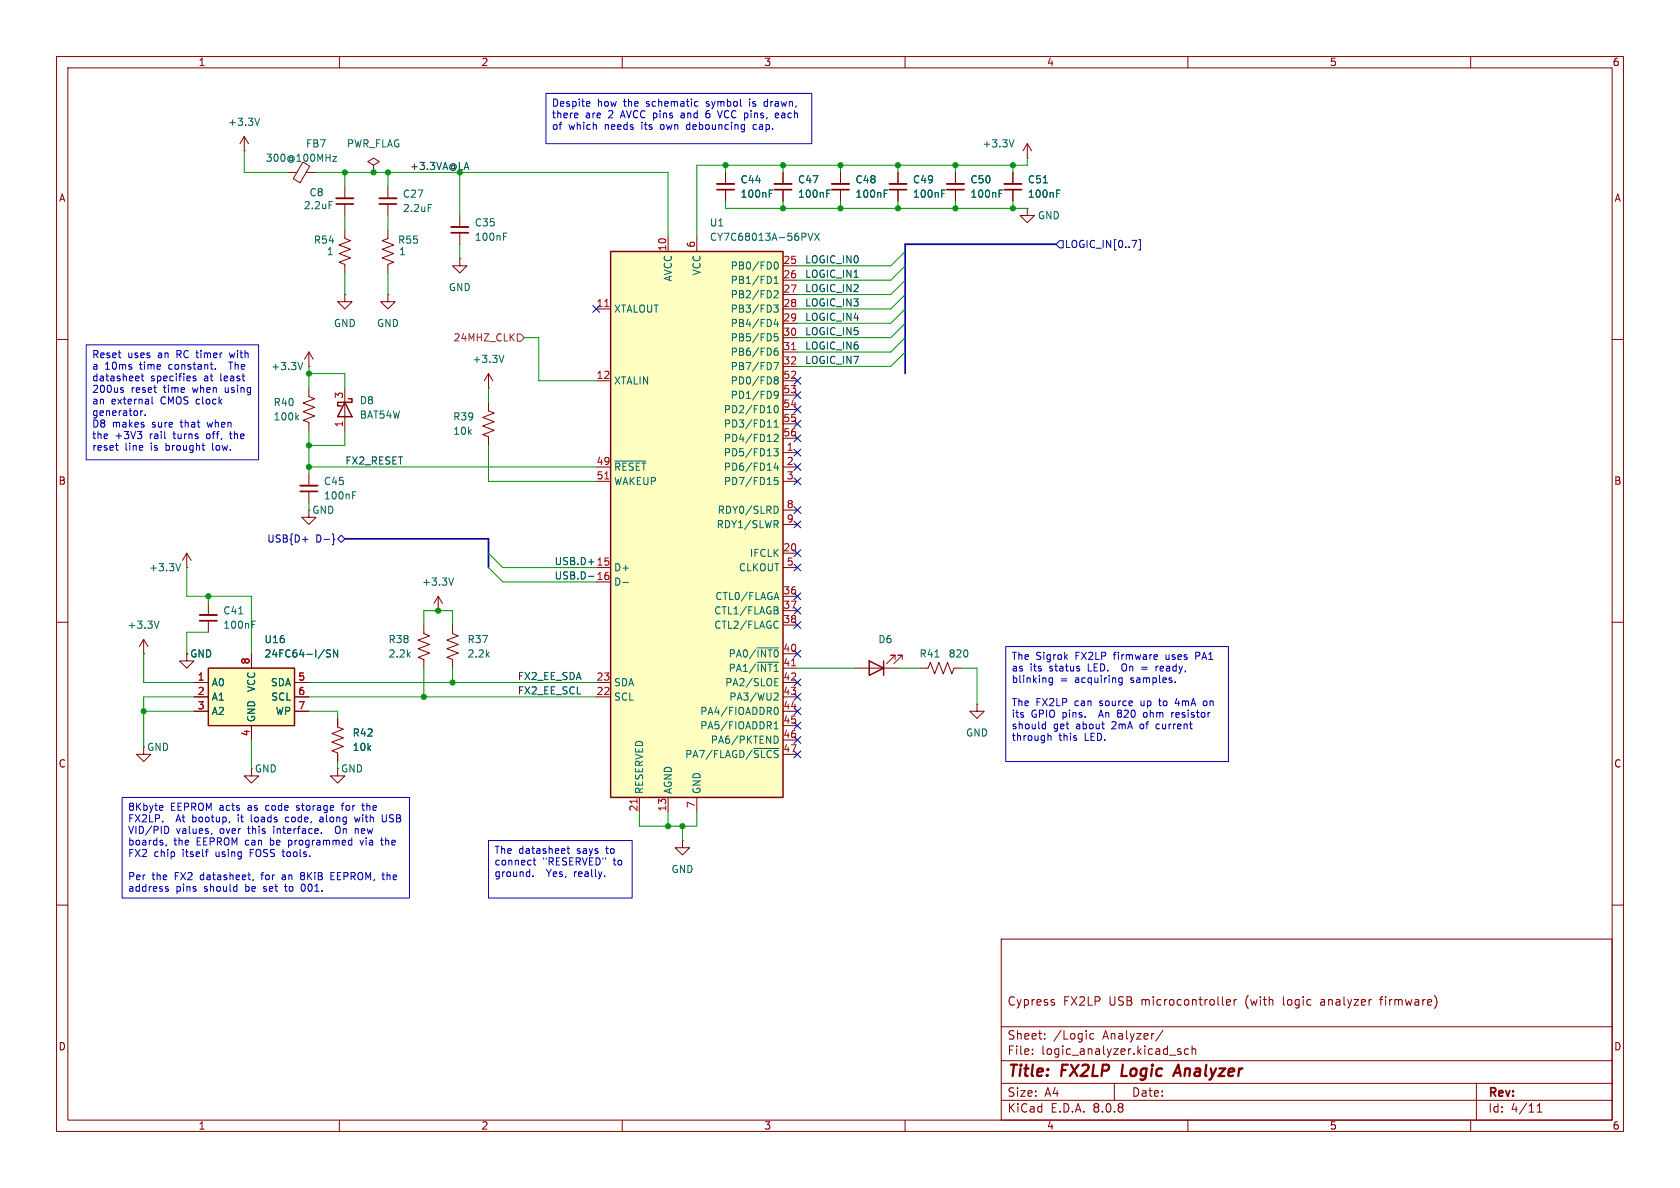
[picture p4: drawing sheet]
<svg xmlns="http://www.w3.org/2000/svg" width="297mm" height="210mm" viewBox="0 0 297 210" stroke-linecap="round" stroke-linejoin="round" font-family="sans-serif">
<g fill="none" stroke="#840000" stroke-width=".18">
<path d="M10 10h277v190h-277zM12 12h273v186h-273zM60 10v2M110 10v2M160 10v2M210 10v2M260 10v2M43.2 26.7h.1M43.2 24.1l-.8 1.3M43.2 24.1v2.6M43.2 24.1l.7 1.3M50.8 30.5h1.7"/>
<path d="M53.5 28.7l1.3 .7-1.7 2.9-1.3-.7zM54.1 30.5h1.8M68.6 33v2.1M68.6 36.1v2M81.3 38.1v2M158.7 30.5v2M158.7 33.5v2.1M168.9 30.5v2M168.9 33.5v2.1M179.1 30.5v2M179.1 33.5v2.1M68.6 40.6v1.6l-1 .3 2 .8-2 .8 2 .7-2 .8 2 .8-1 .3v1.6"/>
<path d="M81.3 45.7v1.3h1.2l-1.2 1.3-1.3-1.3h1.3M81.3 45.7h.1M81.3 41.1v2.1M10 60h2M54.6 64.8h.1M54.6 68.6v1.5l1 .4-2 .7 2 .8-2 .8 2 .7-2 .8 1 .4v1.5M54.6 62.2l-.8 1.3M54.6 62.2v2.6M54.6 62.2l.8 1.3M285 60h2M54.6 83.8v2.1M54.6 86.9v2"/>
<path d="M10 110h2M33 115.6v1.2h1.3l-1.3 1.3-1.3-1.3h1.3M74.9 110.5v1.5l1 .4-2 .8 2 .7-2 .8 2 .7-2 .8 1 .4v1.5M77.5 108h.1M77.5 105.4l-.8 1.3M77.5 105.4v2.6M77.5 105.4l.7 1.3M285 110h2M59.7 127v1.5l1 .4-2 .8 2 .7-2 .8 2 .8-2 .7 1 .4v1.5M172.7 124.5v1.2h1.3l-1.3 1.3-1.3-1.3h1.3M172.7 124.5h.1M10 160h2"/>
<path d="M177 166h108v32h-108zM186.2 177.2l.3 .2-.3 .3M186.2 176.7l.2 .1M216.8 177.2l.7-.1v-.3l-.5-.1-.2 .2 .1 .7h.6M218.2 176.7v1M218.6 176.7l-.3 .1-.1 .2M243.9 176.7h.6M285 160h2M60 198v2M110 198v2M160 198v2M177 194.5h108"/>
<path d="M177 191.5h108M177 187.5h108M177 181.5h108M182.5 186.3v.1M182.5 185.5v.1M184.7 183.6v.1M184.7 182.8v.1M193.4 182.8l-.4-.1-.3 .3v.4l.1 .2h.6M197 191.5v3M205.6 182.1l-1.3 2M208.7 185.5l-.3-.1-.2 .2v.2l.5 .2v.3h-.5M210 198v2"/>
<path d="M210.1 185.5l-.4-.1-.3 .3v.4l.1 .2h.6M210.7 185.5l.3-.1 .3 .1 .1 .9M210.7 184.9v1.5M260 198v2M261 191.5v6.5M271.7 196.6h.9M271.7 195.5l.5-.4v1.5"/>
</g>
<path d="M198.5 188.2l-.2 2h.9M207.4 190.2l.9-2 .4 2M207.7 189.6h.9" fill="none" stroke="#840000" stroke-width=".4"/>
<g fill="none" stroke="#006464" stroke-width=".18">
<path d="M45.9 20.9l-.4 1.3M58.8 27.7h.7l-.7 .8h.7M75.7 36.1h.6M166.5 34.2h.4M166.5 33.6h.6M176.6 34.2h.5M176.6 33.6h.6M184.4 32.3h.8M186.8 34.2h.4M186.8 33.6h.6M89 41.8h.4M89 41.2h.6"/>
<path d="M52.4 73.8l.4 .4M52.8 73.4l-.5 .5M53.5 64.1l-.4 1.2M62.3 87.5h.5M62.3 86.9h.6M80.2 102.2l-.4 1.2"/>
</g>
<path d="M67.1 35.1h3M157.2 32.5h3.1M167.4 32.5h3M177.5 32.5h3.1M79.8 40.1h3M53.1 85.9h3" fill="none" stroke="#840000" stroke-width=".33"/>
<path d="M67.1 36.1h3M157.2 33.5h3.1M167.4 33.5h3M177.5 33.5h3.1M79.8 41.1h3M53.1 86.9h3" fill="none" stroke="#840000" stroke-width=".3"/>
<path d="M107.9 44.5h30.5v96.5h-30.5z" fill="#ffffc2"/>
<path d="M107.9 44.5h30.5v96.5h-30.5z" fill="none" stroke="#840000" stroke-width=".25"/>
<g fill="none" stroke="#840000" stroke-width=".18">
<path d="M61 33v2.1M61 36.1v2M128.3 30.5v2M128.3 33.5v2.1M138.4 30.5v2M138.4 33.5v2.1M148.6 30.5v2M148.6 33.5v2.1M181.6 27.9h.1M181.6 25.4l-.8 1.3M181.6 25.4v2.5M181.6 25.4l.8 1.3"/>
<path d="M105.4 54.6h2.5M118.1 41.9v2.6M123.2 41.9v2.6M138.4 54.6h2.6M138.4 47h2.6M138.4 49.5h2.6M138.4 52.1h2.6M138.4 57.2h2.6M138.4 59.7h2.6M86.4 68.6h.1M86.4 66l-.8 1.3M86.4 66v2.6"/>
<path d="M86.4 66l.7 1.3M105.4 67.3h2.5M138.4 67.3h2.6M138.4 62.2h2.6M138.4 64.8h2.6M138.4 69.9h2.6M138.4 72.4h2.6M138.4 74.9h2.6M138.4 77.5h2.6M105.4 82.6h2.5M105.4 85.1h2.5M138.4 80h2.6"/>
<path d="M138.4 82.6h2.6M138.4 97.8h2.6M138.4 85.1h2.6M138.4 90.2h2.6M138.4 92.7h2.6M25.4 115.6h.1M25.4 113l-.8 1.3M25.4 113v2.6M25.4 113l.8 1.3M105.4 100.3h2.5M105.4 102.9h2.5M138.4 100.3h2.6"/>
<path d="M138.4 105.4h2.6M138.4 108h2.6M138.4 110.5h2.6M138.4 115.6h2.6M138.4 118.1h2.6M105.4 123.2h2.5M105.4 120.7h2.5M138.4 123.2h2.6M138.4 120.7h2.6M138.4 125.7h2.6M138.4 128.3h2.6M138.4 130.8h2.6"/>
<path d="M138.4 133.4h2.6M113 141v2.5M118.1 141v2.5M120.6 148.6v1.3h1.3l-1.3 1.2-1.2-1.2h1.2M120.6 148.6h.1M123.2 141v2.5"/>
</g>
<g fill="none" stroke="#006464" stroke-width=".18">
<path d="M58.2 35.6h.6M136 34.2h.4M136 33.6h.6M146.2 34.2h.4M146.2 33.6h.6M156.3 34.2h.4M156.3 33.6h.6M179.3 24.7l-.5 1.3M136.8 53.9h.8l-.4 .5 .3 .1v.6l-.2 .1-.5-.1M136.9 51.5l.4-.1 .3 .3-.8 .9h.8M136.9 50.1h.7M136.9 49.2l.3-.4v1.3"/>
<path d="M137 46.4l.2-.1a.68 .68 0 0 1 .4 .6 .68 .68 0 0 1-.4 .7l-.2-.2-.1-.3zM137.2 56.4l-.3 .9h.7M137.5 56.9v.8M137.5 59h-.6v.6l.1-.1h.5l.1 .2-.1 .4-.2 .2-.4-.2M142.9 41.2l.4 1.3 .4-1.3M144 41.2l.8 1.3M144.8 41.2l-.8 1.3M89.1 62.8l-.4 1.3M136.8 79.3h.8l-.4 .5 .3 .1v.6l-.2 .1-.5-.1M136.8 64.1h.8l-.5 1.2M136.9 66.9l.2-.3 .4 .1 .1 .2-.3 .3M136.9 69.4l.2-.2 .4 .1a.84 .84 0 0 1-.3 1.1h-.2"/>
<path d="M136.9 76.9l.4-.1 .3 .3-.8 .9h.8M136.9 74.6l.3-.4v1.3M136.9 66.9l.2 .3M136.9 69.7l.2 .2h.2l.3-.2M136.9 75.5h.7M137 71.8l.2-.1a.68 .68 0 0 1 .4 .6 .68 .68 0 0 1-.4 .7l-.2-.2-.1-.3zM137.1 67.2h.2M137.1 67.2l-.2 .2M137.3 67.2l.3 .2-.1 .4-.4 .1-.2-.3M137.5 61.5l-.4 .1a.86 .86 0 0 0 0 1.2l.4-.1 .1-.4-.3-.3-.3 .1-.1 .2M108.7 81.5h5.5M137.2 89.5a.68 .68 0 0 1 .4 .6 .68 .68 0 0 1-.4 .6"/>
<path d="M137.2 81.8l-.3 .9h.7M137.2 92.7l.4 .6M137.5 92.1l.1 .2-.1 .3M137.5 82.3v.8M137.5 84.4h-.6v.6l.1-.1h.5l.1 .2-.1 .4-.2 .2-.4-.2M28.1 109.8l-.4 1.3M110.1 103h1M133.8 114.5h3.9M133.8 117.1h3.9M137 105.6h.6M137 120h.6M137.3 104.7l.4 1.3"/>
<path d="M137.3 107.3l.2 .2-.2 .4 .2 .1 .1 .3-.3 .2h-.4M137.3 109.8l.3 .1M137.6 110.9l-.3 .2M133.2 132.3h4.5M136.9 130.1a.64 .64 0 0 1 .7 .7 .64 .64 0 0 1-.7 .6M136.9 127.9l.3-.3v1.2M136.9 128.8h.7M137 125.2l.2-.2a.68 .68 0 0 1 .4 .7 .68 .68 0 0 1-.4 .6l-.2-.1M137 120.6h.4M137 121.2h.6M137 122.5l.5 .1 .1 .3-.8 .9h.8"/>
</g>
<path d="M106.9 54.2h.7M139.9 61.8h.8M106.9 84.7h.7M139.9 117.7h.8M112.6 141.3v.7" fill="none" stroke="#a90000" stroke-width=".18"/>
<path d="M59.4 35.1h3.1M126.7 32.5h3.1M136.9 32.5h3.1M147.1 32.5h3" fill="none" stroke="#840000" stroke-width=".33"/>
<path d="M59.4 36.1h3.1M126.7 33.5h3.1M136.9 33.5h3.1M147.1 33.5h3" fill="none" stroke="#840000" stroke-width=".3"/>
<path d="M36.8 118.1h15.3v10.2h-15.3z" fill="#ffffc2"/>
<path d="M61 71.1l1.2 2.6h-2.5zM61.6 70.5h.6v.6h-2.5v.7h.6M36.8 118.1h15.3v10.2h-15.3zM153.7 116.8l2.5 1.3-2.5 1.3zM156.2 116.8v2.6" fill="none" stroke="#840000" stroke-width=".25"/>
<g fill="none" stroke="#840000" stroke-width=".18">
<path d="M66 29.2l1.1-.6-1.1-.7-1 .7 1 .6v1.3M66 30.5h.1M128.3 30.5v2M128.3 33.5v2.1M138.4 30.5v2M138.4 33.5v2.1M148.6 30.5v2M148.6 33.5v2.1M158.7 30.5v2M158.7 33.5v2.1M168.9 30.5v2M168.9 33.5v2.1"/>
<path d="M179.1 30.5v2M179.1 33.5v2.1M181.6 36.8v1.3h1.3l-1.3 1.3-1.3-1.3h1.3M181.6 36.8h.1M61 40.6v1.6l1 .3-2.1 .8 2.1 .8-2.1 .7 2.1 .8-2.1 .8 1.1 .3v1.6M61 52.1v1.2h1.2l-1.2 1.3-1.3-1.3h1.3M61 52.1h.1M68.6 52.1v1.2h1.2l-1.2 1.3-1.3-1.3h1.3M68.6 52.1h.1M61 68.6v7.6M86.4 71.1v1.5l1 .4-2.1 .8 2.1 .7-2.1 .8 2.1 .8-2.1 .7 1.1 .4v1.5M33 97.8l-.7 1.3"/>
<path d="M33 97.8v2.5M33 97.8l.8 1.3M54.6 90.2v1.2h1.3l-1.3 1.3-1.3-1.3h1.3M33 100.3h.1M36.8 106.7v2M36.8 109.7v2.1M44.4 115.6v2.5M80 110.5v1.5l1 .4-2 .8 2 .7-2 .8 2 .7-2 .8 1 .4v1.5M151.1 118.1h7.6M162.6 118.1h1.5l.4-1 .7 2 .8-2 .8 2 .7-2 .8 2 .4-1h1.5M25.4 132.1v1.3h1.3l-1.3 1.2-1.3-1.2h1.3M34.3 120.7h2.5"/>
<path d="M34.3 123.2h2.5M34.3 125.7h2.5M44.4 135.9v1.3h1.3l-1.3 1.2-1.2-1.2h1.2M44.4 128.3v2.5M52.1 120.7h2.5M52.1 123.2h2.5M52.1 125.7h2.5M59.7 135.9v1.3h1.3l-1.3 1.2-1.3-1.2h1.3M59.7 127v1.3M59.7 133.4v1.2"/>
</g>
<g fill="none" stroke="#006464" stroke-width=".18">
<path d="M136 34.2h.4M136 33.6h.6M146.2 34.2h.4M146.2 33.6h.6M156.3 34.2h.4M156.3 33.6h.6M166.5 34.2h.4M166.5 33.6h.6M176.6 34.2h.5M176.6 33.6h.6M184.4 32.3h.8M186.8 34.2h.4"/>
<path d="M186.8 33.6h.6M31.9 99.6l-.4 1.3M42.2 108.5h.7M44.6 110.4h.4M44.6 109.8h.6M58.4 114.9h-.5l-.1 .1v.4l.5 .2 .1 .3-.2 .2h-.5M59.7 114.9v1.2l-.7-1.2v1.2M165.3 116.1h.7"/>
</g>
<path d="M35.3 108.7h3.1" fill="none" stroke="#840000" stroke-width=".33"/>
<path d="M35.3 109.7h3.1" fill="none" stroke="#840000" stroke-width=".3"/>
<path d="M158.2 116.6v-.8h-.7h.7l-1.5 1.5M159.5 116.6v-.8h-.8h.8l-1.5 1.5" fill="none" stroke="#f00" stroke-width=".18"/>
<g fill="none" stroke="#000084" stroke-width=".18">
<path d="M104.8 54l1.2 1.2M106 54l-1.2 1.2M187.3 42.5h.7v1.3h-.7l-.6-.6zM200.1 42.5h.9l-.6 1.3M201.3 42.4h.3v1.8h-.3M140.4 69.2l1.2 1.3M140.4 79.4l1.2 1.2M140.4 76.9l1.2 1.2M140.4 66.7l1.2 1.2M140.4 74.3l1.2 1.2M140.4 71.8l1.2 1.2M141.6 69.2l-1.2 1.3"/>
<path d="M141.6 79.4l-1.2 1.2M141.6 76.9l-1.2 1.2M141.6 66.7l-1.2 1.2M141.6 74.3l-1.2 1.2M141.6 71.8l-1.2 1.2M53.5 95.3h.9M58.8 94.4l.2 .2v.6l.2 .1-.2 .2v.6l-.2 .2M59.7 95.3l.6-.7 .7 .7-.7 .6zM140.4 81.9l1.2 1.3M140.4 84.5l1.2 1.2M140.4 89.6l1.2 1.2M140.4 92.1l1.2 1.2"/>
<path d="M140.4 97.2l1.2 1.2M140.4 99.7l1.2 1.2M141.6 81.9l-1.2 1.3M141.6 84.5l-1.2 1.2M141.6 89.6l-1.2 1.2M141.6 92.1l-1.2 1.2M141.6 97.2l-1.2 1.2M141.6 99.7l-1.2 1.2M140.4 115l1.2 1.2M140.4 104.8l1.2 1.2M140.4 107.3l1.2 1.3M140.4 109.9l1.2 1.2"/>
<path d="M141.6 115l-1.2 1.2M141.6 104.8l-1.2 1.2M141.6 107.3l-1.2 1.3M141.6 109.9l-1.2 1.2M140.4 120l1.2 1.3M140.4 127.7l1.2 1.2M140.4 132.7l1.2 1.3M140.4 122.6l1.2 1.2M140.4 125.1l1.2 1.2M140.4 130.2l1.2 1.2M141.6 120l-1.2 1.3M141.6 127.7l-1.2 1.2"/>
<path d="M141.6 132.7l-1.2 1.3M141.6 122.6l-1.2 1.2M141.6 125.1l-1.2 1.2M141.6 130.2l-1.2 1.2"/>
</g>
<path d="M91.4 59.1h.7l.6 .6-.6 .6h-.7z" fill="none" stroke="#725600" stroke-width=".18"/>
<path d="M82.5 28.7l.4 1.3M104 101.9h1" fill="none" stroke="#0f0f0f" stroke-width=".18"/>
<g fill="none" stroke="#0000c2" stroke-width=".18">
<path d="M96.5 16.5h47v8.9h-47zM103.9 17.9l.3 .1 .1 .2-.6 .2M104.2 18.7l-.3 .1M120.6 20h-.2M123 17.9l.4 .1M123.4 18.7l-.4 .1M126.8 19.6l.5 1.2 .4-1.2M132.5 17.5v.1M132.5 17.9v.9M135.6 17.9l-.4 .1-.1 .2v.5l.5 .1M102.1 20.8h-.1M102.2 20.2v.1l-.6 .1"/>
<path d="M120.6 20.3l-.2 .2 .2 .3M121.5 22.1l-.2 .2 .2 .5M124.8 20.1v.6l.5 .1M124.8 20.2v.1M133.2 22.1v.7l.4 .1M137.1 20v.8h.5M137.6 20l.1 .3-.6 .1M15.2 61h30.5v20.3h-30.5zM20.4 78.7h.5M20.6 79.5l.3 .1M21.5 68.9l.3 .1 .1 .2-.2 .2h-.3M21.5 68.5l.3 .1"/>
<path d="M24.5 66.5l.1 .3-.6 .1M24.9 72.6v.9M24.9 66.5h.5M25.1 66.1v1l.3 .2M25.2 72.6l-.3 .3M25.7 73.3v.2M26.9 70.1v1.1l.2 .2M34.6 66.5h-.3l-.2 .2 .1 .1 .4 .2v.3h-.5M35.7 78.7h.5M36.1 79.6h.1M38.1 65.2v.1M40.4 64h.7"/>
<path d="M40.5 76.7h.5M40.5 62.4l.3 .8M40.7 76.3l.1 1.2M177.8 114.3h39.4v20.3h-39.4zM186 119.8v1l-.2 .3-.3-.1M186 119.9l-.3-.1-.3 .3 .2 .5h.4M198.4 117.5a.98 .98 0 0 0 .1 1.1M198.4 119.8v1l-.3 .3-.3-.1M198.4 119.9l-.4-.1-.2 .1M201.8 118h1M201.8 118.3h1M204.4 117.8v.8"/>
<path d="M204.4 115.7l.2 .3-.6 .2M204.6 116.5l-.2 .1M204.7 117.8l-.3 .2M211.4 116h.5M211.9 115.3h-.5v1.3M184.8 127.6v1.2M184.8 128.8h-.3M185.3 129.6v1.3M185.7 130.1l-.3-.1-.1 .2M185.8 130.2v.7M197.5 125.8l.3 .3-.2 .1-.1 .4 .3 .2M197.8 120.5l.2 .2 .4-.1"/>
<path d="M202.2 126.1v.6l.4 .1M204.6 128l-.2 .2v.4l.2 .2M204.8 123.9h.5M205 123.5v1.2M207.2 126v.8M207.5 126l-.3 .2M207.8 120.5v.2M208.1 123.4l-.3 .9h.7M212.8 124h.5M212.8 124.7h.5M21.6 141h50.8v17.8h-50.8zM28.4 142.4l.4 .1v.2l-.6 .1"/>
<path d="M28.8 143.2h-.4M29.3 157.1l.5 .2-.1 .2-.3 .1M29.3 156.8h.4M29.4 149.3l-.1 .3M29.4 146.1a.68 .68 0 0 1 .4 .6 .68 .68 0 0 1-.4 .6M36.3 150.6h.5M37.5 147.3l-.2 .2M44.4 144v1.1l.2 .2M44.8 155.5l-.1 .2M50 154.7h-.1M50 155l-.1 .2 .1 .3M50.3 156.7h.5"/>
<path d="M50.5 156.3v1.2M50.9 144.4l-.3 .1-.1 .2v.5l.4 .1M51 148.5v1.3M51 149.3l.1 .1M51.1 148.5l-.1 .1M52.4 143.2h.1M52.6 142.4l-.2 .2 .2 .2M53.4 154.8l-.2 .1-.1 .4 .1 .2h.4M53.4 154.8h.2M53.5 156.3a.72 .72 0 0 0 .2 1.3M53.6 154.2h-.2l-.3 .3 .3 .3M56.8 147.2v.1"/>
<path d="M57.1 144.7l-.4 .1-.2 .2 .2 .3 .4-.1M58.5 154.8h.4M59.1 154.2h-.6v1.3h.6M59.3 146.5v.4a.43 .43 0 0 0 .5 .4M60.3 142.4h.5M60.8 142l-.3 .2v1M62.1 148.5l.1 .1M62.2 148.1v1.3M62.2 149.3l-.1 .1M62.7 144.4l.2 .9 .3-.6 .2 .6 .2-.9M63 146.5l.3 .2M63.6 148.5l.3 .9 .3-.9"/>
<path d="M63.9 142.4h.5M64.1 142v1.1l.3 .1M67.3 148.5h.5M67.5 148.1v1.1l.3 .2M68.3 144l-.1 1.2-.1 .1-.5-.1M86.4 148.6h25.4v10.2h-25.4zM94.2 154.8v.2M94.2 152.1h.5M94.4 151.6v1.1l.3 .2M100.2 150h.5M100.4 149.6v1.1l.3 .2"/>
</g>
<path d="M186.7 43.2h-26.7v22.8M61 95.3h25.4v5" fill="none" stroke="#000084" stroke-width=".3"/>
<g fill="none" stroke="#009600" stroke-width=".18">
<path d="M43.2 26.7v3.8h7.6M55.9 30.5h62.2v11.4M61 30.5v2.5M61 38.1v2.5M68.6 30.5v2.5M68.6 38.1v2.5M81.3 30.5v7.6M128.3 29.2v1.3M128.3 35.6v1.2h53.3M138.4 29.2v1.3M138.4 35.6v1.2M148.6 29.2v1.3"/>
<path d="M148.6 35.6v1.2M158.7 29.2v1.3M158.7 35.6v1.2M168.9 29.2v1.3M168.9 35.6v1.2M179.1 29.2v1.3M179.1 35.6v1.2M181.6 27.9v1.3h-58.4v12.7M61 48.3v3.8M68.6 48.3v3.8M81.3 43.2v2.5M92.7 59.7h2.5v7.6h10.2"/>
<path d="M160 49.5l-2.5 2.6h-16.5M160 47l-2.5 2.5h-16.5M160 44.5l-2.5 2.5h-16.5M160 52.1l-2.5 2.5h-16.5M160 54.6l-2.5 2.6h-16.5M160 59.7l-2.5 2.5h-16.5M160 57.2l-2.5 2.5h-16.5M54.6 64.8v3.8M54.6 76.2v7.6M54.6 66h6.4v2.6M61 76.2v2.5h-6.4M86.4 68.6v2.5"/>
<path d="M86.4 78.7v6.4h19M160 62.2l-2.5 2.6h-16.5M54.6 88.9v1.3M54.6 82.6h50.8M86.4 97.8l2.5 2.5h16.5M25.4 115.6v5.1h8.9M33 100.3v5.1h11.4v10.2M36.8 105.4v1.3M36.8 111.8h-3.8v3.8M74.9 110.5v-2.5h5.1v2.5M74.9 118.1v5.1M80 118.1v2.6"/>
<path d="M86.4 100.3l2.5 2.6h16.5M141 118.1h10.1M158.7 118.1h3.9M170.2 118.1h2.5v6.4M25.4 125.7h8.9M34.3 123.2h-8.9v8.9M44.4 130.8v5.1M54.6 125.7h5.1v1.3M54.6 123.2h50.8M54.6 120.7h50.8M59.7 134.6v1.3M113 143.5v2.6h10.2v-2.6"/>
<path d="M118.1 143.5v2.6M120.6 146.1v2.5"/>
</g>
<g fill="#009600" stroke="#009600" stroke-width=".18">
<circle cx="61" cy="30.5" r=".46"/>
<circle cx="54.6" cy="66" r=".46"/>
<circle cx="68.6" cy="30.5" r=".46"/>
<circle cx="66" cy="30.5" r=".46"/>
<circle cx="81.3" cy="30.5" r=".46"/>
<circle cx="120.6" cy="146.1" r=".46"/>
<circle cx="118.1" cy="146.1" r=".46"/>
<circle cx="179.1" cy="29.2" r=".46"/>
<circle cx="168.9" cy="36.8" r=".46"/>
<circle cx="168.9" cy="29.2" r=".46"/>
<circle cx="179.1" cy="36.8" r=".46"/>
<circle cx="158.7" cy="29.2" r=".46"/>
<circle cx="158.7" cy="36.8" r=".46"/>
<circle cx="54.6" cy="82.6" r=".46"/>
<circle cx="54.6" cy="78.7" r=".46"/>
<circle cx="80" cy="120.7" r=".46"/>
<circle cx="77.5" cy="108" r=".46"/>
<circle cx="148.6" cy="29.2" r=".46"/>
<circle cx="148.6" cy="36.8" r=".46"/>
<circle cx="138.4" cy="29.2" r=".46"/>
<circle cx="128.3" cy="29.2" r=".46"/>
<circle cx="138.4" cy="36.8" r=".46"/>
<circle cx="74.9" cy="123.2" r=".46"/>
<circle cx="25.4" cy="125.7" r=".46"/>
<circle cx="36.8" cy="105.4" r=".46"/>
</g>
<g font-size="2.8" fill="#840000">
<text x="178" y="190.9">Title:</text>
<text x="187.7" y="190.9">FX2LP</text>
<text x="199.1" y="190.9">Logic</text>
<text x="209.4" y="190.9">Analyzer</text>
</g>
<g font-size="2.1" fill="#840000">
<text x="178" y="178">Cypress</text>
<text x="187.9" y="178">FX2LP</text>
<text x="196.1" y="178">USB</text>
<text x="201.9" y="178">microcontroller</text>
<text x="220.4" y="178">(with</text>
<text x="227.2" y="178">logic</text>
<text x="234" y="178">analyzer</text>
<text x="244.7" y="178">firmware)</text>
<text x="178" y="184">Sheet:</text>
<text x="186.2" y="184">/Logic</text>
<text x="195" y="184">Analyzer/</text>
<text x="178" y="186.7">File:</text>
<text x="184.1" y="186.7">logic_analyzer.kicad_sch</text>
<text x="178" y="196.9">KiCad</text>
<text x="178" y="194.1">Size:</text>
<text x="184.7" y="194.1">A4</text>
<text x="185.7" y="196.9">E.D.A.</text>
<text x="193.3" y="196.9">8.0.8</text>
<text x="200" y="194.1">Date:</text>
<text x="263" y="194.3">Rev:</text>
<text x="263" y="196.9">Id:</text>
<text x="267.1" y="196.9">4/11</text>
</g>
<g font-size="1.8" fill="#840000">
<text x="35" y="11.9">1</text>
<text x="85" y="11.9">2</text>
<text x="135" y="11.9">3</text>
<text x="185" y="11.9">4</text>
<text x="235" y="11.9">5</text>
<text x="285" y="11.9">6</text>
<text x="10.3" y="35.9">A</text>
<text x="285.3" y="35.9">A</text>
<text x="10.3" y="85.9">B</text>
<text x="285.3" y="85.9">B</text>
<text x="33.5" y="116.4">GND</text>
<text x="10.3" y="135.9">C</text>
<text x="285.3" y="135.9">C</text>
<text x="10.3" y="185.9">D</text>
<text x="285.3" y="185.9">D</text>
<text x="35" y="199.9">1</text>
<text x="85" y="199.9">2</text>
<text x="135" y="199.9">3</text>
<text x="185" y="199.9">4</text>
<text x="235" y="199.9">5</text>
<text x="285" y="199.9">6</text>
</g>
<g font-size="1.8" fill="#006464">
<text x="40.2" y="22.5">+3.3V</text>
<text x="46.9" y="28.8">300@100MHz</text>
<text x="54" y="26.3">FB7</text>
<text x="61.2" y="26.3">PWR_FLAG</text>
<text x="173.6" y="26.3">+3.3V</text>
<text x="54.6" y="34.9">C8</text>
<text x="71.1" y="35.1">C27</text>
<text x="130.8" y="35.2">100nF</text>
<text x="130.8" y="32.6">C44</text>
<text x="141" y="35.2">100nF</text>
<text x="141" y="32.6">C47</text>
<text x="151.1" y="35.2">100nF</text>
<text x="151.1" y="32.6">C48</text>
<text x="161.3" y="35.2">100nF</text>
<text x="161.3" y="32.6">C49</text>
<text x="171.5" y="35.2">100nF</text>
<text x="171.5" y="32.6">C50</text>
<text x="181.6" y="35.2">100nF</text>
<text x="181.6" y="32.6">C51</text>
<text x="53.6" y="37.2">2.2uF</text>
<text x="71.1" y="37.7">2.2uF</text>
<text x="83.8" y="40.2">C35</text>
<text x="125.4" y="40.2">U1</text>
<text x="183.4" y="39">GND</text>
<text x="55.4" y="43.3">R54</text>
<text x="57.7" y="45.3">1</text>
<text x="70.3" y="43.3">R55</text>
<text x="70.5" y="45.3">1</text>
<text x="83.8" y="42.8">100nF</text>
<text x="125.4" y="42.8">CY7C68013A-56PVX</text>
<text x="129.1" y="47.9">PB0/FD0</text>
<text x="79.2" y="51.7">GND</text>
<text x="119" y="49.9" transform="rotate(-90 119 49.9)">AVCC</text>
<text x="124.1" y="48.8" transform="rotate(-90 124.1 48.8)">VCC</text>
<text x="129.1" y="50.4">PB1/FD1</text>
<text x="129.1" y="52.9">PB2/FD2</text>
<text x="58.9" y="58">GND</text>
<text x="66.5" y="58">GND</text>
<text x="108.5" y="55.5">XTALOUT</text>
<text x="129.1" y="55.5">PB3/FD3</text>
<text x="129.1" y="58">PB4/FD4</text>
<text x="47.9" y="65.6">+3.3V</text>
<text x="83.4" y="64.4">+3.3V</text>
<text x="129.1" y="60.6">PB5/FD5</text>
<text x="129.1" y="63.1">PB6/FD6</text>
<text x="129.1" y="65.6">PB7/FD7</text>
<text x="48.3" y="72">R40</text>
<text x="63.5" y="71.7">D8</text>
<text x="108.5" y="68.2">XTALIN</text>
<text x="129.1" y="68.2">PD0/FD8</text>
<text x="129.1" y="70.7">PD1/FD9</text>
<text x="48.3" y="74.5">100k</text>
<text x="63.5" y="74.2">BAT54W</text>
<text x="80" y="77.1">10k</text>
<text x="80" y="74.5">R39</text>
<text x="127.9" y="73.3">PD2/FD10</text>
<text x="127.9" y="75.8">PD3/FD11</text>
<text x="108.5" y="83.4">~{RESET}</text>
<text x="127.9" y="80.9">PD5/FD13</text>
<text x="127.9" y="83.4">PD6/FD14</text>
<text x="127.9" y="78.3">PD4/FD12</text>
<text x="57.2" y="88.5">100nF</text>
<text x="57.2" y="85.9">C45</text>
<text x="108.5" y="86">WAKEUP</text>
<text x="127.9" y="86">PD7/FD15</text>
<text x="55.1" y="91">GND</text>
<text x="126.6" y="93.6">RDY1/SLWR</text>
<text x="126.8" y="91">RDY0/SLRD</text>
<text x="26.3" y="101.2">+3.3V</text>
<text x="108.5" y="101.2">D+</text>
<text x="130.5" y="101.2">CLKOUT</text>
<text x="132.5" y="98.7">IFCLK</text>
<text x="74.5" y="103.7">+3.3V</text>
<text x="108.5" y="103.7">D-</text>
<text x="126.3" y="106.3">CTL0/FLAGA</text>
<text x="22.5" y="111.4">+3.3V</text>
<text x="39.4" y="111.3">100nF</text>
<text x="39.4" y="108.8">C41</text>
<text x="46.7" y="113.9">U16</text>
<text x="68.6" y="113.9">R38</text>
<text x="82.6" y="113.9">R37</text>
<text x="126.2" y="108.8">CTL1/FLAGB</text>
<text x="126.2" y="111.4">CTL2/FLAGC</text>
<text x="155.2" y="113.9">D6</text>
<text x="46.7" y="116.4">24FC64-I/SN</text>
<text x="68.6" y="116.4">2.2k</text>
<text x="82.6" y="116.4">2.2k</text>
<text x="128.7" y="116.4">PA0/~{INT0}</text>
<text x="128.7" y="119">PA1/~{INT1}</text>
<text x="162.5" y="116.4">R41</text>
<text x="167.6" y="116.4">820</text>
<text x="37.3" y="121.5">A0</text>
<text x="37.3" y="124.1">A1</text>
<text x="45.3" y="122.4" transform="rotate(-90 45.3 122.4)">VCC</text>
<text x="47.8" y="121.5">SDA</text>
<text x="47.9" y="124.1">SCL</text>
<text x="108.5" y="124.1">SCL</text>
<text x="108.5" y="121.5">SDA</text>
<text x="128.1" y="121.5">PA2/SLOE</text>
<text x="128.8" y="124.1">PA3/WU2</text>
<text x="37.3" y="126.6">A2</text>
<text x="45.3" y="127.8" transform="rotate(-90 45.3 127.8)">GND</text>
<text x="48.6" y="126.6">WP</text>
<text x="62.2" y="130.4">R42</text>
<text x="123.7" y="126.6">PA4/FIOADDR0</text>
<text x="123.7" y="129.1">PA5/FIOADDR1</text>
<text x="125.6" y="131.7">PA6/PKTEND</text>
<text x="170.7" y="130.4">GND</text>
<text x="25.9" y="132.9">GND</text>
<text x="45" y="136.8">GND</text>
<text x="60.2" y="136.8">GND</text>
<text x="62.2" y="132.9">10k</text>
<text x="121" y="134.2">PA7/FLAGD/~{SLCS}</text>
<text x="113.9" y="140.5" transform="rotate(-90 113.9 140.5)">RESERVED</text>
<text x="119" y="140.5" transform="rotate(-90 119 140.5)">AGND</text>
<text x="124.1" y="140.5" transform="rotate(-90 124.1 140.5)">GND</text>
<text x="118.6" y="154.5">GND</text>
</g>
<g font-size="1.8" fill="#0000c2">
<text x="97.5" y="19.2">Despite</text>
<text x="97.5" y="21.2">there</text>
<text x="97.5" y="23.3">of</text>
<text x="100.5" y="23.3">which</text>
<text x="103.5" y="21.2">are</text>
<text x="105.6" y="19.2">how</text>
<text x="107" y="23.3">needs</text>
<text x="107.7" y="21.2">2</text>
<text x="110.1" y="21.2">AVCC pins</text>
<text x="110.4" y="19.2">the</text>
<text x="113.7" y="23.3">its</text>
<text x="114.5" y="19.2">schematic</text>
<text x="117.2" y="23.3">own</text>
<text x="121" y="21.2">and</text>
<text x="122" y="23.3">debouncing</text>
<text x="125.3" y="19.2">symbol</text>
<text x="125.7" y="21.2">6</text>
<text x="128" y="21.2">VCC pins,</text>
<text x="133.1" y="19.2">is</text>
<text x="134" y="23.3">cap.</text>
<text x="135.9" y="19.2">drawn,</text>
<text x="138.5" y="21.2">each</text>
<text x="16.2" y="63.6">Reset</text>
<text x="16.2" y="65.7">a</text>
<text x="18.5" y="65.7">10ms</text>
<text x="22.6" y="63.6">uses</text>
<text x="24.8" y="65.7">time</text>
<text x="28" y="63.6">an</text>
<text x="30.1" y="65.7">constant.</text>
<text x="31.5" y="63.6">RC timer</text>
<text x="41.2" y="65.7">The</text>
<text x="41.3" y="63.6">with</text>
<text x="16.2" y="67.7">datasheet</text>
<text x="16.2" y="69.8">200us</text>
<text x="16.2" y="71.8">an</text>
<text x="19.7" y="71.8">external</text>
<text x="23.2" y="69.8">reset</text>
<text x="26.6" y="67.7">specifies</text>
<text x="28.5" y="71.8">CMOS clock</text>
<text x="29.1" y="69.8">time</text>
<text x="34.3" y="69.8">when</text>
<text x="36.2" y="67.7">at</text>
<text x="39.2" y="67.7">least</text>
<text x="40.2" y="69.8">using</text>
<text x="16.2" y="73.9">generator.</text>
<text x="16.2" y="75.9">D8</text>
<text x="16.2" y="78">the</text>
<text x="19.8" y="75.9">makes</text>
<text x="20.3" y="78">+3V3</text>
<text x="26.6" y="78">rail</text>
<text x="27" y="75.9">sure</text>
<text x="31" y="78">turns</text>
<text x="32.2" y="75.9">that</text>
<text x="37" y="78">off,</text>
<text x="37.1" y="75.9">when</text>
<text x="41.3" y="78">the</text>
<text x="16.2" y="80">reset</text>
<text x="22.1" y="80">line</text>
<text x="26.8" y="80">is</text>
<text x="29.6" y="80">brought</text>
<text x="38" y="80">low.</text>
<text x="178.8" y="117">The</text>
<text x="178.8" y="119">as</text>
<text x="182.1" y="119">its</text>
<text x="183.1" y="117">Sigrok</text>
<text x="185.6" y="119">status</text>
<text x="190.2" y="117">FX2LP</text>
<text x="192.6" y="119">LED.</text>
<text x="197.2" y="117">firmware</text>
<text x="199" y="119">On</text>
<text x="205.4" y="119">ready,</text>
<text x="206.5" y="117">uses</text>
<text x="212" y="117">PA1</text>
<text x="178.8" y="121.1">blinking</text>
<text x="178.8" y="125.2">The</text>
<text x="183.1" y="125.2">FX2LP</text>
<text x="187.4" y="121.1">=</text>
<text x="190.1" y="125.2">can</text>
<text x="190.2" y="121.1">acquiring</text>
<text x="194.7" y="125.2">source</text>
<text x="200.2" y="121.1">samples.</text>
<text x="202.1" y="125.2">up</text>
<text x="205.6" y="125.2">to</text>
<text x="208.6" y="125.2">4mA</text>
<text x="213.8" y="125.2">on</text>
<text x="178.8" y="127.2">its</text>
<text x="178.8" y="129.2">should</text>
<text x="178.8" y="131.3">through</text>
<text x="182.3" y="127.2">GPIO pins.</text>
<text x="186.2" y="129.2">get</text>
<text x="187.2" y="131.3">this</text>
<text x="190.3" y="129.2">about</text>
<text x="191.9" y="131.3">LED.</text>
<text x="194.8" y="127.2">An</text>
<text x="196.8" y="129.2">2mA</text>
<text x="198.2" y="127.2">820</text>
<text x="202" y="129.2">of</text>
<text x="203" y="127.2">ohm</text>
<text x="205" y="129.2">current</text>
<text x="208.2" y="127.2">resistor</text>
<text x="22.5" y="143.6">8Kbyte</text>
<text x="30.1" y="143.6">EEPROM acts</text>
<text x="44.1" y="143.6">as</text>
<text x="47.4" y="143.6">code</text>
<text x="53.1" y="143.6">storage</text>
<text x="61.3" y="143.6">for</text>
<text x="65.1" y="143.6">the</text>
<text x="22.5" y="145.7">FX2LP.</text>
<text x="22.5" y="147.7">VID/PID</text>
<text x="22.5" y="149.8">boards,</text>
<text x="30.7" y="149.8">the</text>
<text x="31.2" y="147.7">values,</text>
<text x="31.3" y="145.7">At</text>
<text x="34.3" y="145.7">bootup,</text>
<text x="34.9" y="149.8">EEPROM can</text>
<text x="39" y="147.7">over</text>
<text x="42.5" y="145.7">it</text>
<text x="44.1" y="147.7">this</text>
<text x="45" y="145.7">loads</text>
<text x="48.2" y="149.8">be</text>
<text x="48.8" y="147.7">interface.</text>
<text x="51.3" y="145.7">code,</text>
<text x="51.6" y="149.8">programmed</text>
<text x="57.6" y="145.7">along</text>
<text x="60.2" y="147.7">On</text>
<text x="63.8" y="147.7">new</text>
<text x="64" y="145.7">with</text>
<text x="64.6" y="149.8">via</text>
<text x="68.5" y="149.8">the</text>
<text x="69" y="145.7">USB</text>
<text x="22.5" y="151.8">FX2</text>
<text x="22.5" y="155.9">Per</text>
<text x="26.9" y="155.9">the</text>
<text x="27.2" y="151.8">chip</text>
<text x="31" y="155.9">FX2</text>
<text x="32.4" y="151.8">itself</text>
<text x="35.7" y="155.9">datasheet,</text>
<text x="38.4" y="151.8">using</text>
<text x="44.6" y="151.8">FOSS tools.</text>
<text x="46.7" y="155.9">for</text>
<text x="50.5" y="155.9">an</text>
<text x="54" y="155.9">8KiB</text>
<text x="59.5" y="155.9">EEPROM, the</text>
<text x="87.3" y="151.3">The</text>
<text x="87.3" y="153.3">connect</text>
<text x="87.3" y="155.4">ground.</text>
<text x="91.7" y="151.3">datasheet</text>
<text x="95.9" y="153.3">&quot;RESERVED&quot;</text>
<text x="96.8" y="155.4">Yes,</text>
<text x="101.8" y="155.4">really.</text>
<text x="102.1" y="151.3">says</text>
<text x="107.5" y="151.3">to</text>
<text x="108.6" y="153.3">to</text>
<text x="22.5" y="158">address</text>
<text x="31.1" y="158">pins</text>
<text x="36.2" y="158">should</text>
<text x="43.7" y="158">be</text>
<text x="47.1" y="158">set</text>
<text x="51.1" y="158">to</text>
<text x="54.1" y="158">001.</text>
</g>
<g font-size="1.8" fill="#0f0f0f">
<text x="72.4" y="30.1">+3.3VA@LA</text>
<text x="142.2" y="46.6">LOGIC_IN0</text>
<text x="142.2" y="49.2">LOGIC_IN1</text>
<text x="142.2" y="51.7">LOGIC_IN2</text>
<text x="142.2" y="54.3">LOGIC_IN3</text>
<text x="142.2" y="56.8">LOGIC_IN4</text>
<text x="142.2" y="59.3">LOGIC_IN5</text>
<text x="142.2" y="64.4">LOGIC_IN7</text>
<text x="142.2" y="61.9">LOGIC_IN6</text>
<text x="61" y="82.2">FX2_RESET</text>
<text x="97.9" y="100">USB.D+ 15</text>
<text x="97.9" y="102.5">USB.D-</text>
<text x="91.4" y="120.3">FX2_EE_SDA</text>
<text x="91.4" y="122.8">FX2_EE_SCL</text>
</g>
<g font-size="1.8" fill="#a90000">
<text x="117.9" y="44.5" transform="rotate(-90 117.9 44.5)">10</text>
<text x="122.9" y="43.9" transform="rotate(-90 122.9 43.9)">6</text>
<text x="138.4" y="46.7">25</text>
<text x="138.4" y="49.3">26</text>
<text x="138.4" y="51.8">27</text>
<text x="105.4" y="54.4">11</text>
<text x="138.4" y="54.4">28</text>
<text x="138.4" y="56.9">29</text>
<text x="138.4" y="59.4">30</text>
<text x="138.4" y="62">31</text>
<text x="138.4" y="64.5">32</text>
<text x="60.7" y="70.6" transform="rotate(-90 60.7 70.6)">3</text>
<text x="105.4" y="67.1">12</text>
<text x="138.4" y="67.1">52</text>
<text x="138.4" y="69.6">53</text>
<text x="60.7" y="75.6" transform="rotate(-90 60.7 75.6)">1</text>
<text x="138.4" y="72.1">54</text>
<text x="138.4" y="74.7">55</text>
<text x="138.4" y="77.2">56</text>
<text x="105.4" y="82.3">49</text>
<text x="139" y="79.8">1</text>
<text x="139" y="82.3">2</text>
<text x="105.4" y="84.8">51</text>
<text x="139" y="84.8">3</text>
<text x="139" y="89.9">8</text>
<text x="139" y="92.5">9</text>
<text x="138.4" y="97.5">20</text>
<text x="139" y="100.1">5</text>
<text x="105.4" y="102.6">16</text>
<text x="138.4" y="105.2">36</text>
<text x="138.4" y="107.7">37</text>
<text x="138.4" y="110.2">38</text>
<text x="44.2" y="117.5" transform="rotate(-90 44.2 117.5)">8</text>
<text x="138.4" y="115.3">40</text>
<text x="138.4" y="117.9">41</text>
<text x="34.9" y="120.4">1</text>
<text x="34.9" y="122.9">2</text>
<text x="34.9" y="125.5">3</text>
<text x="52.6" y="120.4">5</text>
<text x="52.6" y="122.9">6</text>
<text x="52.6" y="125.5">7</text>
<text x="105.4" y="122.9">22</text>
<text x="105.4" y="120.4">23</text>
<text x="138.4" y="120.4">42</text>
<text x="138.4" y="122.9">43</text>
<text x="138.4" y="125.5">44</text>
<text x="44.2" y="130.2" transform="rotate(-90 44.2 130.2)">4</text>
<text x="138.4" y="128">45</text>
<text x="138.4" y="130.6">46</text>
<text x="138.4" y="133.1">47</text>
<text x="112.8" y="143.6" transform="rotate(-90 112.8 143.6)">21</text>
<text x="117.9" y="143.6" transform="rotate(-90 117.9 143.6)">13</text>
<text x="122.9" y="142.9" transform="rotate(-90 122.9 142.9)">7</text>
</g>
<g font-size="1.8" fill="#000084">
<text x="188.2" y="44">LOGIC_IN[0..7]</text>
<text x="47.1" y="96.1">USB{D+</text>
<text x="55.8" y="96.1">D-}</text>
</g>
<text font-size="1.8" fill="#725600" x="80.1" y="60.6">24MHZ_CLK</text>
</svg>
